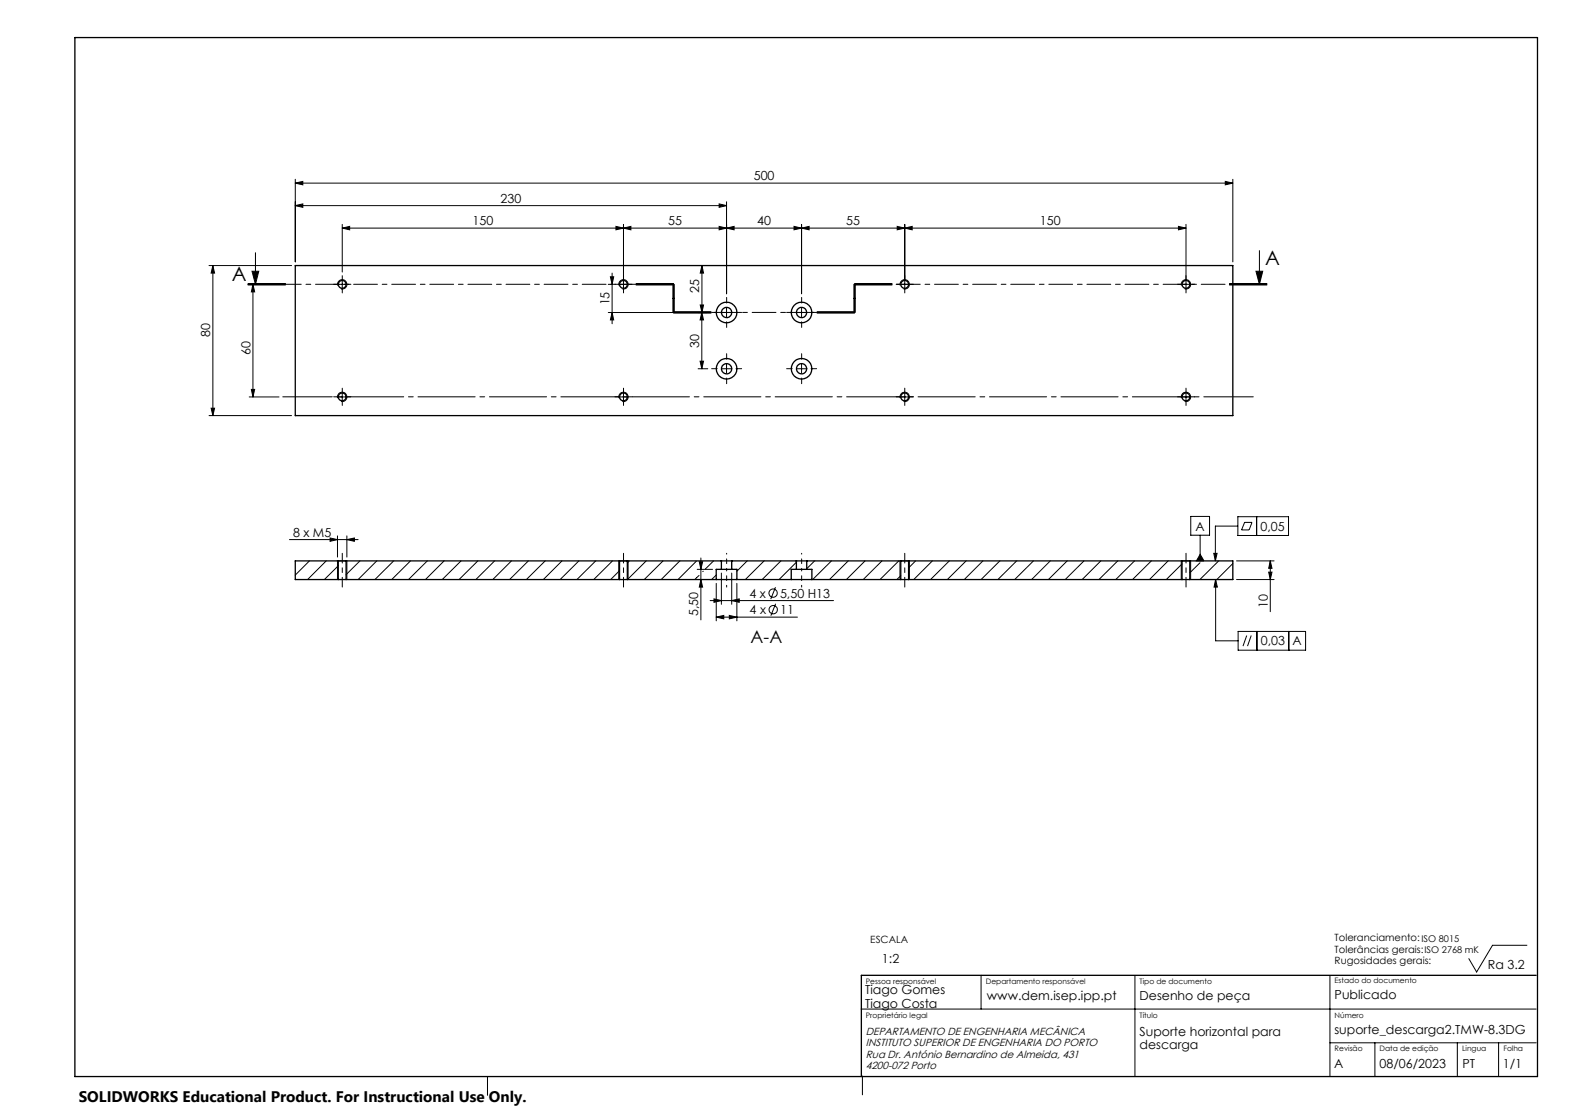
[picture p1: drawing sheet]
<svg xmlns="http://www.w3.org/2000/svg" width="420mm" height="297mm" viewBox="0 0 420 297" stroke-linecap="round" stroke-linejoin="round" font-family="sans-serif">
<g fill="none" stroke="#000" stroke-width=".35">
<path d="M20 10h390v277h-390zM78.7 70.8h250.1v40h-250.1zM90.2 154.5h2.1M90.2 149.5h2.1M90.2 149.5h-11.5v5h11.5M90.2 149.5v5M92.3 154.5h72.9M92.3 149.5h72.9M92.3 149.5v5M165.2 154.5h2.1M165.2 149.5h2.1M165.2 149.5v5"/>
<path d="M167.3 154.5h23.7M167.3 149.5h25.1M167.3 149.5v5M191 154.5h5.5M192.4 151.8h2.7M192.4 149.5h2.7M192.4 149.5v2.3M192.4 151.8h-1.4v2.7M195.1 149.5h17.3M195.1 151.8h1.4v2.7M195.1 149.5v2.3M196.5 154.5h14.5"/>
<path d="M211 154.5h5.5M212.4 151.8h2.7M212.4 149.5h2.7M212.4 151.8h-1.4v2.7M212.4 149.5v2.3M215.1 149.5h25.1M215.1 151.8h1.4v2.7M215.1 149.5v2.3M216.5 154.5h23.7M240.2 154.5h2.1M240.2 149.5h2.1M240.2 149.5v5"/>
<path d="M242.3 154.5h72.9M242.3 149.5h72.9M242.3 149.5v5M315.2 154.5h2.1M315.2 149.5h2.1M315.2 149.5v5M317.3 149.5h11.5v5h-11.5M317.3 149.5v5M409.6 260h-179.9v27"/>
<circle cx="91.2" cy="75.8" r="1.04"/>
<circle cx="166.2" cy="75.8" r="1.04"/>
<circle cx="241.3" cy="75.8" r="1.04"/>
<circle cx="316.3" cy="75.8" r="1.04"/>
<circle cx="193.7" cy="83.3" r="2.75"/>
<circle cx="193.7" cy="98.3" r="2.75"/>
<circle cx="193.8" cy="83.3" r="1.36"/>
<circle cx="193.8" cy="98.3" r="1.36"/>
<circle cx="213.7" cy="83.3" r="2.75"/>
<circle cx="213.7" cy="98.3" r="2.75"/>
<circle cx="213.8" cy="83.3" r="1.37"/>
<circle cx="213.8" cy="98.3" r="1.37"/>
<circle cx="91.2" cy="105.8" r="1.05"/>
<circle cx="166.2" cy="105.8" r="1.05"/>
<circle cx="241.2" cy="105.8" r="1.05"/>
<circle cx="316.2" cy="105.8" r="1.05"/>
</g>
<g fill="none" stroke="#000" stroke-width=".27">
<path d="M78.7 48.8l2.1-.4v.9zM78.7 54.8l2.1-.4v.9zM78.7 47.8v22M78.7 48.8h250.1M78.7 54.8h115M91.3 59.8v12.7M166.3 59.8v17.3M191.8 54.4l1.9 .4-1.9 .5zM193.7 53.8v24.5M213.7 59.8v18.5M241.3 59.8v17.3M316.3 59.8v17.3"/>
<path d="M326.7 48.4l2.1 .4-2.1 .5zM328.8 47.8v22M55.7 70.8h22.1M56.8 70.8l.4 2h-.9zM56.8 70.8v40M66.1 76h10zM66.1 75.8h10M66.1 75.6h10M67.2 72.3h1.8l-.9 3.5zM67.5 75.8v30M67.5 75.8l.4 2h-.9zM68.1 67.4v8.4"/>
<path d="M90 75.8h2.5M90 76.1a1.24 1.24 0 0 1 1.1-1.5 1.24 1.24 0 0 1 1.4 1.3 1.24 1.24 0 0 1-1.6 1.1M91.3 60.8l1.9-.4v.9zM91.3 74.6v2.5M162.2 75.8h.7M162.8 73.8h.9l-.5 2zM163.2 72.8v13.5M164.3 60.4l2 .4-2 .5zM165 75.8h2.5M165 76.1a1.24 1.24 0 0 1 1.1-1.5 1.24 1.24 0 0 1 1.4 1.3 1.24 1.24 0 0 1-1.6 1.1M166.3 60.8l1.9-.4v.9zM169.6 75.8h10v7.5h10"/>
<path d="M169.6 75.6h10M169.6 76h10M179.4 75.8v7.5M179.8 75.8v7.5M187.2 70.8l.4 2h-.9zM187.2 70.8v12.5M191.8 60.4l1.9 .4-1.9 .5zM193.7 60.8l2.1-.4v.9zM211.7 60.4l2 .4-2 .5zM213.7 60.8l2.1-.4v.9zM227.7 75.8v7.5M227.9 75.6h10"/>
<path d="M227.9 76h10M228.1 75.8v7.5M237.9 75.8h-10v7.5h-10M239.3 60.4l2 .4-2 .5zM240 75.8h2.5M240 76.1a1.24 1.24 0 0 1 1.1-1.5 1.24 1.24 0 0 1 1.4 1.3 1.24 1.24 0 0 1-1.6 1.1M241.3 60.8l1.9-.4v.9zM314.3 60.4l2 .4-2 .5zM315 75.8h2.5M315 76.1a1.24 1.24 0 0 1 1.1-1.5 1.24 1.24 0 0 1 1.4 1.3 1.24 1.24 0 0 1-1.6 1.1M316.3 60.8h-225M327.8 75.8h10"/>
<path d="M327.8 75.6h10M327.8 76h10M334.9 72.3h1.8l-.9 3.5zM335.8 66.8v9M162.2 83.3h26.5M163.2 83.3l.5 2h-.9zM179.6 83.5h10M179.6 83.1h10M186.2 98.3h2.5M186.7 96.3h.9l-.5 2zM186.7 81.3h.9l-.4 2zM187.1 83.3l.5 2h-.9z"/>
<path d="M187.1 83.3v15M192.5 98.3h2.5M192.5 83.3h2.5M193.7 82.1v2.5M193.7 97v2.6M212.5 98.3h2.5M212.5 83.3h2.5M213.7 82.1v2.5M213.7 97v2.6M217.9 83.5h10M217.9 83.1h10M55.7 110.8h22.1"/>
<path d="M56.3 108.8h.9l-.4 2zM66.5 105.8h7.9M67 103.8h.9l-.4 2zM90 105.8h2.5M90 106.1a1.25 1.25 0 0 1 1.1-1.5 1.25 1.25 0 0 1 1.4 1.3 1.25 1.25 0 0 1-1.6 1.1M91.3 104.6v2.5M165 105.8h2.5M165 106.1a1.25 1.25 0 0 1 1.1-1.5 1.25 1.25 0 0 1 1.4 1.3 1.25 1.25 0 0 1-1.6 1.1M166.3 104.6v2.5M240 105.8h2.5M240 106.1a1.25 1.25 0 0 1 1.1-1.5 1.25 1.25 0 0 1 1.4 1.3 1.25 1.25 0 0 1-1.6 1.1M241.3 104.6v2.5"/>
<path d="M315 105.8h2.5M315 106.1a1.26 1.26 0 0 1 1.1-1.5 1.26 1.26 0 0 1 1.4 1.3 1.26 1.26 0 0 1-1.6 1.1M316.3 104.6v2.5M317.5 137.7h5v5h-5zM330.1 137.8h13.5v5h-13.5zM331.9 139.3h2l-.8 2h-2zM335.1 137.8v5M77.2 143.9h18.3M82.5 149.5l-3.8 3.8M87 149.5l-5 5M88 143.4l2 .5-2 .4zM90 154.5v-5h2.5v5"/>
<path d="M90 142.9v5.6M90.2 150.8l-3.7 3.7M92.5 143.9l2-.5v.9zM92.5 142.9v5.6M96 149.5l-3.7 3.7M100.5 149.5l-5 5M105 149.5l-5 5M109.5 149.5l-5 5M113.9 149.5l-5 5M118.4 149.5l-4.9 5M122.9 149.5l-5 5M127.4 149.5l-5 5"/>
<path d="M131.9 149.5l-5 5M136.4 149.5l-5 5M140.9 149.5l-5 5M145.4 149.5l-5 5M149.9 149.5l-5 5M154.4 149.5l-5 5M158.9 149.5l-5.1 5M163.3 149.5l-5 5M165 154.5v-5h2.5v5M165.2 152.1l-2.4 2.4M167.8 149.5l-.5 .6M172.3 149.5l-5 5"/>
<path d="M176.8 149.5l-5 5M181.3 149.5l-5 5M185.7 149.6l-4.9 4.9M185.7 154.1l-.4 .4M185.9 151.8h4.1M186.4 153.4l-.6 .6M186.5 149.8h.9l-.5 2zM186.9 154.5l.5 2h-.9zM186.9 148.8v16.5M187.5 152.3l-.1 .1M190.3 149.5l-2.2 2.2M190.4 159.7l2 .4-2 .5z"/>
<path d="M191 153.3l-1.2 1.2M191 155.5v10M192.4 152.8v8.3M195.1 152.8v8.3M196.5 155.5v10M199.2 149.5l-2.7 2.8M203.8 149.5l-5 5M206.8 156.6l-1.3 3.1M208.2 149.5l-5 5M212.4 149.9l-4.6 4.6M217.2 149.5l-2.1 2.1M221.7 149.5l-5 5"/>
<path d="M226.2 149.5l-5 5M230.7 149.5l-5 5M235.2 149.5l-5 5M239.7 149.5l-5 5M240 154.5v-5h2.5v5M240.2 153.5l-1.1 1M244.2 149.5l-1.9 1.9M248.6 149.5l-4.9 5M253.2 149.5l-5.1 5M257.6 149.5l-5 5M262.1 149.5l-5 5M266.6 149.5l-5 5"/>
<path d="M271.1 149.5l-5 5M275.6 149.5l-5 5M280.1 149.5l-5 5M284.6 149.5l-5 5M289.1 149.5l-5 5M293.5 149.5l-4.9 5M298.1 149.5l-5 5M302.5 149.5l-5 5M307 149.5l-5 5M311.5 149.5l-5 5M315 154.5v-5h2.5v5M315.2 150.4l-4.2 4.1"/>
<path d="M320 150l-2.7 2.7M320 147.8l1.1 1.7h-2zM320 142.7v6.8M323.7 147.5h.9l-.5 2zM324.2 154.5l.4 2h-.9zM324.2 154.5v16.3h6M325 149.5l-5 5M328.8 150.2l-4.3 4.3M329.7 149.5h10.1M329.7 154.5h10.1M330.1 140.3h-6v9.2M338.3 152.5h.9l-.5 2z"/>
<path d="M338.7 149.5l.5 2h-.9zM338.7 149.5v13.6M189.4 160.1h32.9M191 164.5l2-.4v.9zM191 164.5h21.7M194.5 164.1l2 .4-2 .5zM195.1 160.1l2-.4v.9zM206.8 161l-1.2 3.1M330.2 168.3h18v5.1h-18zM332.5 169.4l-1 2.9M333.7 169.4l-1 2.9M335.2 168.3v5.1"/>
<path d="M343.7 168.3v5.1M407.2 252h-9.2l-4.2 7.1-2.1-3.5M229.6 269h180M261.6 260v9M302.6 260v27M354.6 260v27M354.6 278h55M366.6 278v9M388.6 278v9M399.6 278v9M130 287v5M230 286.9v5"/>
<circle cx="206.2" cy="158.1" r="1.1"/>
<circle cx="206.2" cy="162.5" r="1.1"/>
</g>
<g fill="none" stroke="#000" stroke-width=".27" stroke-dasharray="15.2 1.3 1.3 1.3">
<path d="M90 75.8h-1M91.3 74.5v-1M91.3 77v1.1M92.5 75.8h1.1M165 75.8h-1M166.3 74.5v-1M166.3 77v1.1M167.5 75.8h1.1M240 75.8h-1M241.3 74.5v-1M241.3 77v1.1M242.5 75.8h1.1"/>
<path d="M315 75.8h-1M316.3 74.5v-1M316.3 77v1.1M317.5 75.8h1.1M191.3 98.3h-1.5M191.3 83.3h-1.5M193.8 95.8v-1.5M193.8 80.8v-1.5M193.8 85.8v1.5M196.3 98.3h1.5M196.3 83.3h1.5M211.3 98.3h-1.5"/>
<path d="M211.3 83.3h-1.5M213.8 95.8v-1.5M213.8 80.8v-1.5M213.8 85.8v1.5M216.3 98.3h1.5M216.3 83.3h1.5M90 105.8h-1M91.3 104.5v-1M91.3 107v1.1M92.5 105.8h1.1M165 105.8h-1M166.3 104.5v-1"/>
<path d="M166.3 107v1.1M167.5 105.8h1.1M193.8 100.8v1.5M213.8 100.8v1.5M240 105.8h-1M241.3 104.5v-1M241.3 107v1.1M242.5 105.8h1.1M315 105.8h-1M316.3 104.5v-1M316.3 107v1.1M317.5 105.8h1.1"/>
</g>
<path d="M179.6 75.8h-113.5" fill="none" stroke="#000" stroke-width=".27" stroke-dasharray="6.3 1.3 1.3 1.3" stroke-dashoffset="2.3"/>
<path d="M179.6 75.8v7.5M227.9 83.3v-7.5" fill="none" stroke="#000" stroke-width=".27" stroke-dasharray="6.3 1.3 1.3 1.3" stroke-dashoffset="4.5"/>
<path d="M179.6 83.3h48.3" fill="none" stroke="#000" stroke-width=".27" stroke-dasharray="6.3 1.3 1.3 1.3" stroke-dashoffset="-.6"/>
<path d="M227.9 75.8h109.9" fill="none" stroke="#000" stroke-width=".27" stroke-dasharray="6.3 1.3 1.3 1.3" stroke-dashoffset="-1"/>
<path d="M91.3 147.5v9M166.3 147.5v9M241.3 147.5v9M316.3 147.5v9" fill="none" stroke="#000" stroke-width=".27" stroke-dasharray="15.2 1.3 1.3 1.3" stroke-dashoffset="12.6"/>
<path d="M193.8 147.5v4.3M213.8 147.5v4.3" fill="none" stroke="#000" stroke-width=".27" stroke-dasharray="15.2 1.3 1.3 1.3" stroke-dashoffset="15"/>
<path d="M193.8 151.8v4.7M213.8 151.8v4.7" fill="none" stroke="#000" stroke-width=".27" stroke-dasharray="15.2 1.3 1.3 1.3" stroke-dashoffset="14.8"/>
<path d="M75.4 105.8h258.8" fill="none" stroke="#000" stroke-width=".27" stroke-dasharray="15.2 1.3 1.3 1.3" stroke-dashoffset="2"/>
<g fill="#000">
<path d="M326.7 48.4l2.1 .4-2.1 .5zM78.7 48.8l2.1-.4v.9zM191.8 54.4l1.9 .4-1.9 .5zM78.7 54.8l2.1-.4v.9zM191.8 60.4l1.9 .4-1.9 .5zM166.3 60.8l1.9-.4v.9zM164.3 60.4l2 .4-2 .5zM91.3 60.8l1.9-.4v.9z"/>
<path d="M56.8 70.8l.4 2h-.9zM56.3 108.8h.9l-.4 2zM162.8 73.8h.9l-.5 2zM163.2 83.3l.5 2h-.9zM187.1 83.3l.5 2h-.9zM186.7 96.3h.9l-.5 2zM338.7 149.5l.5 2h-.9zM338.3 152.5h.9l-.5 2zM186.5 149.8h.9l-.5 2zM186.9 154.5l.5 2h-.9z"/>
<path d="M67.5 75.8l.4 2h-.9zM67 103.8h.9l-.4 2z"/>
<path d="M67.2 72.3h1.8l-.9 3.5zM334.9 72.3h1.8l-.9 3.5z"/>
<path d="M193.7 60.8l2.1-.4v.9zM211.7 60.4l2 .4-2 .5zM213.7 60.8l2.1-.4v.9zM239.3 60.4l2 .4-2 .5zM241.3 60.8l1.9-.4v.9zM314.3 60.4l2 .4-2 .5zM88 143.4l2 .5-2 .4zM92.5 143.9l2-.5v.9zM190.4 159.7l2 .4-2 .5zM195.1 160.1l2-.4v.9zM191 164.5l2-.4v.9zM194.5 164.1l2 .4-2 .5z"/>
<path d="M186.7 81.3h.9l-.4 2zM187.2 70.8l.4 2h-.9z"/>
<path d="M323.7 147.5h.9l-.5 2zM324.2 154.5l.4 2h-.9zM320 147.8l1.1 1.7h-2z"/>
</g>
<g font-size="5.3">
<text x="337.4" y="70.7">A</text>
<text x="61.8" y="75">A</text>
</g>
<text font-size="4.7" x="200.2" y="171.4">A-A</text>
<text font-size="4.1" x="21" y="293.7">SOLIDWORKS Educational Product. For Instructional Use Only.</text>
<g font-size="3.3">
<text x="201" y="48.1">500</text>
<text x="133.5" y="54.1">230</text>
<text x="126" y="60.1">150</text>
<text x="178.2" y="60.1">55</text>
<text x="201.9" y="60.1">40</text>
<text x="225.7" y="60.1">55</text>
<text x="277.3" y="60.1">150</text>
<text x="162.5" y="81.4" transform="rotate(-90 162.5 81.4)">15</text>
<text x="186.5" y="78" transform="rotate(-90 186.5 78)">25</text>
<text x="56" y="89.9" transform="rotate(-90 56 89.9)">80</text>
<text x="66.8" y="94.7" transform="rotate(-90 66.8 94.7)">60</text>
<text x="186.4" y="92.7" transform="rotate(-90 186.4 92.7)">30</text>
<text x="78.1" y="143.1">8 x M5</text>
<text x="318.8" y="141.4">A</text>
<text x="336.1" y="141.5">0,05</text>
<text x="199.9" y="159.3">4 x</text>
<text x="208" y="159.3">5,50 H13</text>
<text x="186.2" y="164.3" transform="rotate(-90 186.2 164.3)">5,50</text>
<text x="199.9" y="163.8">4 x</text>
<text x="208" y="163.8">11</text>
<text x="338" y="162.1" transform="rotate(-90 338 162.1)">10</text>
<text x="336.2" y="172.1">0,03</text>
<text x="344.7" y="172.1">A</text>
<text x="235.2" y="256.7">1:2</text>
<text x="396.8" y="258.4">Ra 3.2</text>
<text x="230.7" y="265.1">Tiago Gomes</text>
<text x="230.7" y="268.6">Tiago Costa</text>
<text x="263.2" y="266.5">www.dem.isep.ipp.pt</text>
<text x="303.9" y="266.5">Desenho de peça</text>
<text x="355.9" y="266.5">Publicado</text>
<text x="355.8" y="275.7">suporte_descarga2.TMW-8.3DG</text>
<text x="303.9" y="276.1">Suporte horizontal para</text>
<text x="303.9" y="279.6">descarga</text>
<text x="355.8" y="284.7">A</text>
<text x="367.9" y="284.7">08/06/2023</text>
<text x="390" y="284.7">PT</text>
<text x="400.8" y="284.7">1/1</text>
</g>
<g font-size="2.8">
<text x="230.9" y="276">DEPARTAMENTO DE ENGENHARIA MECÂNICA</text>
<text x="230.9" y="282">Rua Dr. António Bernardino de Almeida, 431</text>
<text x="230.9" y="279">INSTITUTO SUPERIOR DE ENGENHARIA DO PORTO</text>
<text x="230.9" y="285">4200-072 Porto</text>
</g>
<g font-size="2.7">
<text x="232.1" y="251.4">ESCALA</text>
<text x="355.9" y="250.8">Toleranciamento:ISO 8015</text>
<text x="355.9" y="254">Tolerâncias gerais:ISO 2768 mK</text>
<text x="355.9" y="257.1">Rugosidades gerais:</text>
</g>
<g font-size="2">
<text x="230.9" y="262.3">Pessoa responsável</text>
<text x="262.9" y="262.3">Departamento responsável</text>
<text x="303.9" y="262.3">Tipo de documento</text>
<text x="355.9" y="262.1">Estado do documento</text>
<text x="230.9" y="271.3">Proprietário legal</text>
<text x="303.9" y="271.3">Título</text>
<text x="355.9" y="271.3">Número</text>
<text x="355.9" y="280.3">Revisão</text>
<text x="367.9" y="280.3">Data de edição</text>
<text x="389.9" y="280.3">Lingua</text>
<text x="400.9" y="280.3">Folha</text>
</g>
</svg>
